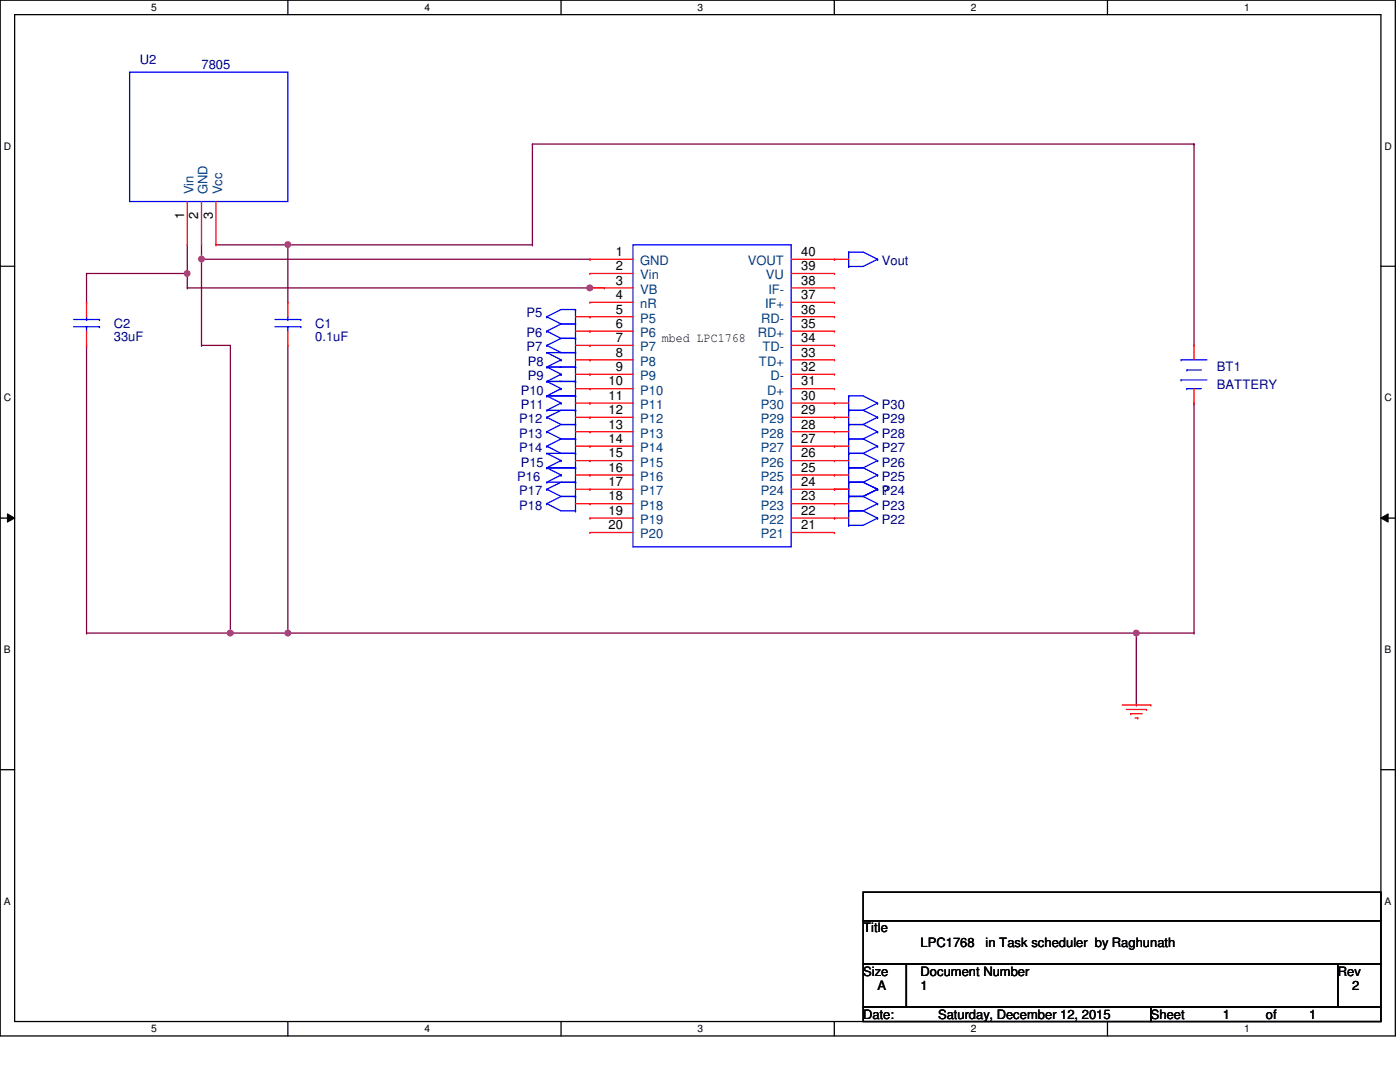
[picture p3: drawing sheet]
<svg xmlns="http://www.w3.org/2000/svg" width="279mm" height="216mm" viewBox="0 0 279 216" stroke-linecap="round" stroke-linejoin="round" font-family="sans-serif">
<path d="M0 0h278.5v206.7h-278.5zM2.9 2.9h272.7v200.9h-272.7z" fill="none" stroke="#000" stroke-width=".25"/>
<g fill="#fff">
<path d="M30.2 .3h1.1v2.3h-1.1z"/>
<path d="M30.2 204.1h1.1v2.3h-1.1z"/>
</g>
<path d="M57.4 0v2.9M57.4 203.8v2.9" fill="none" stroke="#000" stroke-width=".25"/>
<g fill="#fff">
<path d="M84.7 .3h1.1v2.3h-1.1z"/>
<path d="M84.7 204.1h1.1v2.3h-1.1z"/>
</g>
<path d="M112 0v2.9M112 203.8v2.9" fill="none" stroke="#000" stroke-width=".25"/>
<g fill="#fff">
<path d="M139.2 .3h1.1v2.3h-1.1z"/>
<path d="M139.2 204.1h1.1v2.3h-1.1z"/>
</g>
<path d="M166.5 0v2.9M166.5 203.8v2.9" fill="none" stroke="#000" stroke-width=".25"/>
<g fill="#fff">
<path d="M193.8 .3h1.1v2.3h-1.1z"/>
<path d="M193.8 204.1h1.1v2.3h-1.1z"/>
</g>
<path d="M221 0v2.9M221 203.8v2.9" fill="none" stroke="#000" stroke-width=".25"/>
<g fill="#fff">
<path d="M248.3 .3h1.1v2.3h-1.1z"/>
<path d="M248.3 204.1h1.1v2.3h-1.1z"/>
<path d="M.8 28h1.4v2.3h-1.4z"/>
<path d="M276.3 28h1.4v2.3h-1.4z"/>
<path d="M.8 78.2h1.4v2.3h-1.4z"/>
<path d="M276.3 78.2h1.4v2.3h-1.4z"/>
</g>
<path d="M0 53.1h2.9M275.6 53.1h2.9" fill="none" stroke="#000" stroke-width=".25"/>
<g fill="#fff">
<path d="M.8 128.5h1.3v2.2h-1.3z"/>
<path d="M276.3 128.5h1.3v2.2h-1.3z"/>
</g>
<path d="M0 103.4h2.9M275.6 103.4h2.9" fill="none" stroke="#000" stroke-width=".25"/>
<path d="M1.5 102.5l1.4 .9-1.4 .8zM275.6 103.4l1.4-.9v1.7z" fill="#000"/>
<path d="M1.5 102.5l1.4 .9-1.4 .8zM275.6 103.4l1.4-.9v1.7z" fill="none" stroke="#000" stroke-width=".2"/>
<g fill="#fff">
<path d="M.8 178.7h1.3v2.2h-1.3z"/>
<path d="M276.3 178.7h1.3v2.2h-1.3z"/>
</g>
<path d="M0 153.6h2.9M275.6 153.6h2.9" fill="none" stroke="#000" stroke-width=".25"/>
<path d="M37.4 54.6h.1M37.4 48.9v5.7M40.2 51.7h.1M40.2 51.7v17.2" fill="none" stroke="#800040" stroke-width=".25"/>
<circle cx="37.3" cy="54.6" r=".56" fill="#f0f"/>
<circle cx="37.3" cy="54.6" r=".56" fill="none" stroke="#f0f" stroke-width=".25"/>
<path d="M40.2 51.7h.1M40.2 48.9v2.8M40.2 51.7h77.5M117.7 51.7h.1" fill="none" stroke="#800040" stroke-width=".25"/>
<circle cx="40.2" cy="51.7" r=".56" fill="#f0f"/>
<circle cx="40.2" cy="51.7" r=".56" fill="none" stroke="#f0f" stroke-width=".25"/>
<path d="M106.3 28.7h.1M106.3 28.7v20.2M106.3 28.7h132M238.3 28.7h.1M238.3 28.7v40.2M43.1 48.9h14.3M57.4 48.9h.1M40.2 68.9h.1M40.2 68.9h5.8v57.4M46 126.3h.1M46 126.3h11.4M57.4 126.3h.1" fill="none" stroke="#800040" stroke-width=".25"/>
<circle cx="46" cy="126.3" r=".56" fill="#f0f"/>
<circle cx="46" cy="126.3" r=".56" fill="none" stroke="#f0f" stroke-width=".25"/>
<g fill="none" stroke="#800040" stroke-width=".25">
<path d="M17.3 54.6h.1M17.3 54.6v5.7M17.3 54.6h20.1M37.4 54.6h.1M57.4 48.9h.1M57.4 48.9v11.4M17.3 68.9v57.4M238.3 80.4h.1M238.3 80.4v45.9M17.3 126.3h.1M17.3 126.3h28.7M46 126.3h.1"/>
<path d="M238.3 126.3h.1M238.3 126.3h-11.5v14.4M226.8 140.7h.1"/>
</g>
<circle cx="57.4" cy="48.8" r=".56" fill="#f0f"/>
<circle cx="57.4" cy="48.8" r=".56" fill="none" stroke="#f0f" stroke-width=".25"/>
<path d="M57.4 48.9h48.9M106.3 48.9h.1M57.4 68.9v57.4M57.4 126.3h.1" fill="none" stroke="#800040" stroke-width=".25"/>
<circle cx="57.4" cy="126.3" r=".56" fill="#f0f"/>
<circle cx="57.4" cy="126.3" r=".56" fill="none" stroke="#f0f" stroke-width=".25"/>
<path d="M57.4 126.3h169.4M226.8 126.3h.1" fill="none" stroke="#800040" stroke-width=".25"/>
<circle cx="226.8" cy="126.3" r=".56" fill="#f0f"/>
<circle cx="226.8" cy="126.3" r=".56" fill="none" stroke="#f0f" stroke-width=".25"/>
<path d="M37.4 57.4h.1M37.4 54.6v2.8M37.4 57.4h80.3M117.7 57.4h.1" fill="none" stroke="#800040" stroke-width=".25"/>
<circle cx="117.7" cy="57.5" r=".56" fill="#f0f"/>
<circle cx="117.7" cy="57.5" r=".56" fill="none" stroke="#f0f" stroke-width=".25"/>
<path d="M117.7 57.4h2.9M120.6 57.4h.1" fill="none" stroke="#800040" stroke-width=".25"/>
<g fill="none" stroke="#f00" stroke-width=".25">
<path d="M37.4 48.9h.1M37.4 40.2v8.7M40.2 48.9h.1M40.2 40.2v8.7M43.1 48.9h.1M43.1 40.2v8.7M117.7 51.7h.1M117.7 54.6h.1M117.7 57.4h.1M117.7 51.7h8.6M117.7 54.6h8.6M117.7 57.4h8.6"/>
<path d="M157.9 51.7h11.5M157.9 54.6h8.6M157.9 57.4h8.6M166.5 51.7h.1M166.5 54.6h.1M166.5 57.4h.1M17.3 60.3h.1M17.3 68.9h.1M17.3 60.3v2.9M17.3 66.1v2.8M57.4 60.3h.1M57.4 68.9h.1"/>
<path d="M57.4 60.3v2.9M57.4 66.1v2.8M114.9 66.1h11.4M114.9 74.7h11.4M114.9 71.8h11.4M114.9 63.2h11.4M114.9 68.9h11.4M114.9 77.6h11.4M117.7 66.1h.1M117.7 74.7h.1M117.7 71.8h.1M117.7 63.2h.1"/>
<path d="M117.7 60.3h.1M117.7 68.9h.1M117.7 77.6h.1M117.7 60.3h8.6M157.9 66.1h8.6M157.9 74.7h8.6M157.9 71.8h8.6M157.9 63.2h8.6M157.9 60.3h8.6M157.9 68.9h8.6M157.9 77.6h8.6M166.5 60.3h.1"/>
<path d="M166.5 63.2h.1M166.5 66.1h.1M166.5 68.9h.1M166.5 71.8h.1M166.5 74.7h.1M166.5 77.6h.1M238.3 68.9h.1M238.3 68.9v2.9M238.3 77.6v2.8M114.9 94.8h11.4M114.9 83.3h11.4M114.9 91.9h11.4"/>
<path d="M114.9 97.6h11.4M114.9 89h11.4M114.9 80.4h11.4M114.9 86.1h11.4M117.7 83.3h.1M117.7 94.8h.1M117.7 97.6h.1M117.7 89h.1M117.7 80.4h.1M117.7 86.1h.1M117.7 91.9h.1M157.9 94.8h11.5"/>
<path d="M157.9 83.3h11.5M157.9 91.9h11.5M157.9 97.6h11.5M157.9 89h11.5M157.9 80.4h11.5M157.9 86.1h11.5M166.5 94.8h.1M166.5 83.3h.1M166.5 91.9h.1M166.5 97.6h.1M166.5 80.4h.1M166.5 89h.1"/>
<path d="M166.5 86.1h.1M238.3 80.4h.1M114.9 100.5h11.4M117.7 100.5h.1M117.7 103.4h.1M117.7 106.3h.1M117.7 103.4h8.6M117.7 106.3h8.6M157.9 100.5h11.5M157.9 103.4h11.5M157.9 106.3h8.6M166.5 100.5h.1"/>
<path d="M166.5 103.4h.1M166.5 106.3h.1M223.9 140.7h5.8M224.8 141.6h4M225.6 142.4h.1M225.6 142.4h2.4M226.5 143.3h.6M227.1 143.3h.1M228.8 141.6h.1M229.7 140.7h.1"/>
</g>
<path d="M172.3 178h103.3v5.7h-103.3zM172.3 183.7h103.3v8.7h-103.3zM172.3 192.4h8.6v8.6h-8.6zM180.9 192.4h86.1v8.6h-86.1zM267 192.4h8.6v8.6h-8.6zM172.3 201h57.4v2.8h-57.4zM229.7 201h45.9v2.8h-45.9z" fill="none" stroke="#000" stroke-width=".25"/>
<g fill="none" stroke="#00f" stroke-width=".25">
<path d="M25.9 14.4h31.5v25.8h-31.5zM126.3 48.9h31.6v60.2h-31.6zM169.4 50.3h.1M169.4 53.2h.1M169.4 50.3h2.9l2.8 1.4M169.4 50.3v2.9M175.1 51.7h.1M175.1 51.7l-2.8 1.5h-2.9M14.7 65.2h5.2M14.7 63.8h5.2M17.3 63.8h.1M17.3 65.2h.1"/>
<path d="M17.3 63.2v.6M17.3 65.2v.9M19.9 65.2h.1M19.9 63.8h.1M54.9 65.2h5.1M54.9 63.8h5.1M57.4 63.8h.1M57.4 65.2h.1M57.4 63.2v.6M57.4 65.2v.9M60 65.2h.1M60 63.8h.1"/>
<path d="M109.1 66.1h.1M109.1 73.2h.1M109.1 76.1h.1M109.1 70.4h.1M109.1 63.2h.1M109.1 79h.1M109.1 68.9h.1M109.1 66.1l2.9 1.4M109.1 73.2h5.8M109.1 76.1h5.8M109.1 73.2l2.9 1.5M109.1 70.4h5.8"/>
<path d="M109.1 70.4l2.9 1.4M109.1 63.2l2.9 1.4M109.1 79h5.8M109.1 79l2.9 1.4M109.1 68.9l2.9 1.5M109.1 76.1l2.9 1.5M112 74.7h.1M112 71.8h.1M112 77.6h.1M112 64.6h2.9M112 67.5h2.9M112 64.6l-2.9 1.5"/>
<path d="M112 74.7l-2.9 1.4M112 71.8l-2.9 1.4M112 67.5l-2.9 1.4M112 77.6l-2.9 1.4M114.9 64.6h.1M114.9 67.5h.1M114.9 73.2h.1M114.9 76.1h.1M114.9 70.4h.1M114.9 61.8h.1M114.9 79h.1M114.9 61.8v40.1"/>
<path d="M114.9 61.8h-2.9l-2.9 1.4M169.4 79h.1M169.4 79v25.8M169.4 79h2.9l2.8 1.4M235.7 71.8h.1M235.7 75.8h.1M235.7 71.8h5.2M235.7 75.8h5.2M236.9 77.6h.1M236.9 73.8h.1M236.9 77.6h2.8M236.9 73.8h2.8"/>
<path d="M109.1 83.3h.1M109.1 93.3h.1M109.1 96.2h.1M109.1 97.6h.1M109.1 89h.1M109.1 81.9h.1M109.1 90.5h.1M109.1 86.1h.1M109.1 93.3h5.8M109.1 96.2h5.8M109.1 81.9h5.8M109.1 83.3l2.9 1.4"/>
<path d="M109.1 90.5h5.8M109.1 93.3l2.9 1.5M109.1 97.6l2.9 1.5M109.1 89l2.9 1.5M109.1 90.5l2.9 1.4M109.1 86.1l2.9 1.5M112 94.8h.1M112 80.4h.1M112 91.9h.1M112 99.1h2.9M112 84.7h2.9M112 81.9l-2.9 1.4"/>
<path d="M112 94.8l-2.9 1.4M112 96.2l-2.9 1.4M112 87.6h2.9M112 87.6l-2.9 1.4M112 80.4l-2.9 1.5M112 91.9l-2.9 1.4M112 84.7l-2.9 1.4M112 99.1l-2.9 1.4M114.9 81.9h.1M114.9 84.7h.1M114.9 93.3h.1M114.9 96.2h.1"/>
<path d="M114.9 99.1h.1M114.9 87.6h.1M114.9 90.5h.1M169.4 93.3h.1M169.4 96.2h.1M169.4 99.1h.1M169.4 81.9h.1M169.4 84.7h.1M169.4 90.5h.1M169.4 87.6h.1M169.4 93.3h2.9M169.4 96.2h2.9"/>
<path d="M169.4 99.1h2.9M169.4 81.9h2.9M169.4 84.7h2.9M169.4 90.5h2.9M169.4 87.6h2.9M172.3 93.3l2.8 1.5M172.3 99.1l2.8 1.4M172.3 81.9l2.8 1.4M172.3 90.5l2.8 1.4M172.3 96.2l2.8 1.4M172.3 87.6l2.8 1.4M172.3 84.7l2.8 1.4"/>
<path d="M175.1 94.8h.1M175.1 83.3h.1M175.1 91.9h.1M175.1 97.6h.1M175.1 80.4h.1M175.1 89h.1M175.1 86.1h.1M175.1 94.8l-2.8 1.4M175.1 83.3l-2.8 1.4M175.1 91.9l-2.8 1.4M175.1 97.6l-2.8 1.5M175.1 80.4l-2.8 1.5"/>
<path d="M175.1 89l-2.8 1.5M175.1 86.1l-2.8 1.5M109.1 100.5h.1M109.1 100.5l2.9 1.4h2.9M114.9 101.9h.1M169.4 101.9h.1M169.4 104.8h.1M169.4 101.9h2.9M172.3 101.9l2.8 1.5M175.1 100.5h.1M175.1 103.4h.1M175.1 100.5l-2.8 1.4"/>
<path d="M175.1 103.4l-2.8 1.4h-2.9"/>
</g>
<circle cx="37.3" cy="54.6" r=".56" fill="#f0f"/>
<circle cx="37.3" cy="54.6" r=".56" fill="none" stroke="#f0f" stroke-width=".25"/>
<circle cx="40.2" cy="51.7" r=".56" fill="#f0f"/>
<circle cx="40.2" cy="51.7" r=".56" fill="none" stroke="#f0f" stroke-width=".25"/>
<circle cx="46" cy="126.3" r=".56" fill="#f0f"/>
<circle cx="46" cy="126.3" r=".56" fill="none" stroke="#f0f" stroke-width=".25"/>
<circle cx="57.4" cy="48.8" r=".56" fill="#f0f"/>
<circle cx="57.4" cy="48.8" r=".56" fill="none" stroke="#f0f" stroke-width=".25"/>
<circle cx="57.4" cy="126.3" r=".56" fill="#f0f"/>
<circle cx="57.4" cy="126.3" r=".56" fill="none" stroke="#f0f" stroke-width=".25"/>
<circle cx="226.8" cy="126.3" r=".56" fill="#f0f"/>
<circle cx="226.8" cy="126.3" r=".56" fill="none" stroke="#f0f" stroke-width=".25"/>
<circle cx="117.7" cy="57.5" r=".56" fill="#f0f"/>
<circle cx="117.7" cy="57.5" r=".56" fill="none" stroke="#f0f" stroke-width=".25"/>
<g font-size="2.6" fill="#000080">
<text x="27.9" y="12.7">U2</text>
<text x="40.2" y="13.8">7805</text>
<text x="176" y="52.9">Vout</text>
<text x="22.7" y="65.5">C2</text>
<text x="62.9" y="65.5">C1</text>
<text x="105.1" y="63.2">P5</text>
<text x="22.7" y="68.1">33uF</text>
<text x="62.9" y="68.1">0.1uF</text>
<text x="105.1" y="67.2">P6</text>
<text x="105.1" y="70.1">P7</text>
<text x="105.4" y="75.9">P9</text>
<text x="105.4" y="73">P8</text>
<text x="242.9" y="74.1">BT1</text>
<text x="242.9" y="77.6">BATTERY</text>
<text x="103.9" y="81.6">P11</text>
<text x="103.9" y="78.7">P10</text>
<text x="176" y="81.6">P30</text>
<text x="103.6" y="84.5">P12</text>
<text x="103.6" y="87.3">P13</text>
<text x="176" y="84.5">P29</text>
<text x="176" y="87.3">P28</text>
<text x="103.2" y="95.9">P16</text>
<text x="103.6" y="90.2">P14</text>
<text x="103.9" y="93.1">P15</text>
<text x="176" y="95.9">P25</text>
<text x="176" y="93.1">P26</text>
<text x="176" y="90.2">P27</text>
<text x="103.6" y="98.8">P17</text>
<text x="103.6" y="101.7">P18</text>
<text x="176" y="101.7">P23</text>
<text x="176" y="98.8">?</text>
<text x="176" y="98.8">P24</text>
<text x="176" y="104.6">P22</text>
</g>
<g font-size="2.6" fill="#004080">
<text x="38.6" y="38.8" transform="rotate(-90 38.6 38.8)">Vin</text>
<text x="41.4" y="38.8" transform="rotate(-90 41.4 38.8)">GND</text>
<text x="44.3" y="38.8" transform="rotate(-90 44.3 38.8)">Vcc</text>
<text x="127.8" y="52.9">GND</text>
<text x="149.3" y="52.9">VOUT</text>
<text x="127.8" y="55.8">Vin</text>
<text x="127.8" y="58.6">VB</text>
<text x="152.9" y="55.8">VU</text>
<text x="153.4" y="58.6">IF-</text>
<text x="127.8" y="61.5">nR</text>
<text x="127.8" y="64.4">P5</text>
<text x="151.9" y="64.4">RD-</text>
<text x="152.7" y="61.5">IF+</text>
<text x="127.8" y="67.3">P6</text>
<text x="127.8" y="70.1">P7</text>
<text x="151.2" y="67.3">RD+</text>
<text x="152.1" y="70.1">TD-</text>
<text x="127.8" y="73">P8</text>
<text x="127.8" y="75.9">P9</text>
<text x="151.5" y="73">TD+</text>
<text x="153.8" y="75.9">D-</text>
<text x="127.8" y="78.7">P10</text>
<text x="127.8" y="81.6">P11</text>
<text x="151.8" y="81.6">P30</text>
<text x="153.1" y="78.7">D+</text>
<text x="127.8" y="84.5">P12</text>
<text x="127.8" y="87.3">P13</text>
<text x="151.8" y="84.5">P29</text>
<text x="151.8" y="87.3">P28</text>
<text x="127.8" y="90.2">P14</text>
<text x="127.8" y="93.1">P15</text>
<text x="127.8" y="96">P16</text>
<text x="151.8" y="90.2">P27</text>
<text x="151.8" y="93.1">P26</text>
<text x="151.8" y="96">P25</text>
<text x="127.8" y="98.8">P17</text>
<text x="127.8" y="101.7">P18</text>
<text x="151.8" y="98.8">P24</text>
<text x="151.8" y="101.7">P23</text>
<text x="127.8" y="104.6">P19</text>
<text x="127.8" y="107.4">P20</text>
<text x="151.8" y="104.6">P22</text>
<text x="151.8" y="107.4">P21</text>
</g>
<g font-size="2.6">
<text x="36.7" y="43.6" transform="rotate(-90 36.7 43.6)">1</text>
<text x="39.6" y="43.6" transform="rotate(-90 39.6 43.6)">2</text>
<text x="42.5" y="43.6" transform="rotate(-90 42.5 43.6)">3</text>
<text x="122.9" y="51.1">1</text>
<text x="122.9" y="53.9">2</text>
<text x="159.9" y="51.1">40</text>
<text x="159.9" y="53.9">39</text>
<text x="122.9" y="56.8">3</text>
<text x="122.9" y="59.7">4</text>
<text x="159.9" y="56.8">38</text>
<text x="159.9" y="59.7">37</text>
<text x="122.9" y="62.6">5</text>
<text x="122.9" y="65.4">6</text>
<text x="159.9" y="62.6">36</text>
<text x="159.9" y="65.4">35</text>
<text x="122.9" y="68.3">7</text>
<text x="122.9" y="71.2">8</text>
<text x="132.1" y="68.2">mbed LPC1768</text>
<text x="159.9" y="68.3">34</text>
<text x="159.9" y="71.2">33</text>
<text x="121.5" y="76.9">10</text>
<text x="122.9" y="74">9</text>
<text x="159.9" y="74">32</text>
<text x="159.9" y="76.9">31</text>
<text x="121.5" y="79.8">11</text>
<text x="121.5" y="82.6">12</text>
<text x="159.9" y="79.8">30</text>
<text x="159.9" y="82.6">29</text>
<text x="121.5" y="85.5">13</text>
<text x="121.5" y="88.4">14</text>
<text x="159.9" y="85.5">28</text>
<text x="159.9" y="88.4">27</text>
<text x="121.5" y="91.3">15</text>
<text x="121.5" y="94.1">16</text>
<text x="159.9" y="91.3">26</text>
<text x="159.9" y="94.1">25</text>
<text x="121.5" y="97">17</text>
<text x="121.5" y="99.9">18</text>
<text x="159.9" y="97">24</text>
<text x="159.9" y="99.9">23</text>
<text x="121.5" y="102.7">19</text>
<text x="121.5" y="105.6">20</text>
<text x="159.9" y="102.7">22</text>
<text x="159.9" y="105.6">21</text>
<text x="172.3" y="186.1">Title</text>
<text x="183.7" y="188.9">LPC1768</text>
<text x="196.7" y="188.9">in Task scheduler by Raghunath</text>
<text x="172.3" y="194.7">Size</text>
<text x="175.1" y="197.6">A</text>
<text x="183.7" y="194.7">Document Number</text>
<text x="183.7" y="197.6">1</text>
<text x="267" y="194.7">Rev</text>
<text x="269.8" y="197.6">2</text>
<text x="172.3" y="203.3">Date:</text>
<text x="187.2" y="203.3">Saturday, December 12, 2015</text>
<text x="229.7" y="203.3">Sheet</text>
<text x="244" y="203.3">1</text>
<text x="252.6" y="203.3">of</text>
<text x="261.2" y="203.3">1</text>
</g>
<g font-size="2">
<text x="30.2" y="2.2">5</text>
<text x="84.7" y="2.2">4</text>
<text x="139.2" y="2.2">3</text>
<text x="193.8" y="2.2">2</text>
<text x="248.3" y="2.2">1</text>
<text x=".8" y="29.8">D</text>
<text x="276.3" y="29.8">D</text>
<text x=".8" y="80.1">C</text>
<text x="276.3" y="80.1">C</text>
<text x=".8" y="130.3">B</text>
<text x="276.3" y="130.3">B</text>
<text x=".8" y="180.5">A</text>
<text x="276.3" y="180.5">A</text>
<text x="30.2" y="206">5</text>
<text x="84.7" y="206">4</text>
<text x="139.2" y="206">3</text>
<text x="193.8" y="206">2</text>
<text x="248.3" y="206">1</text>
</g>
</svg>
